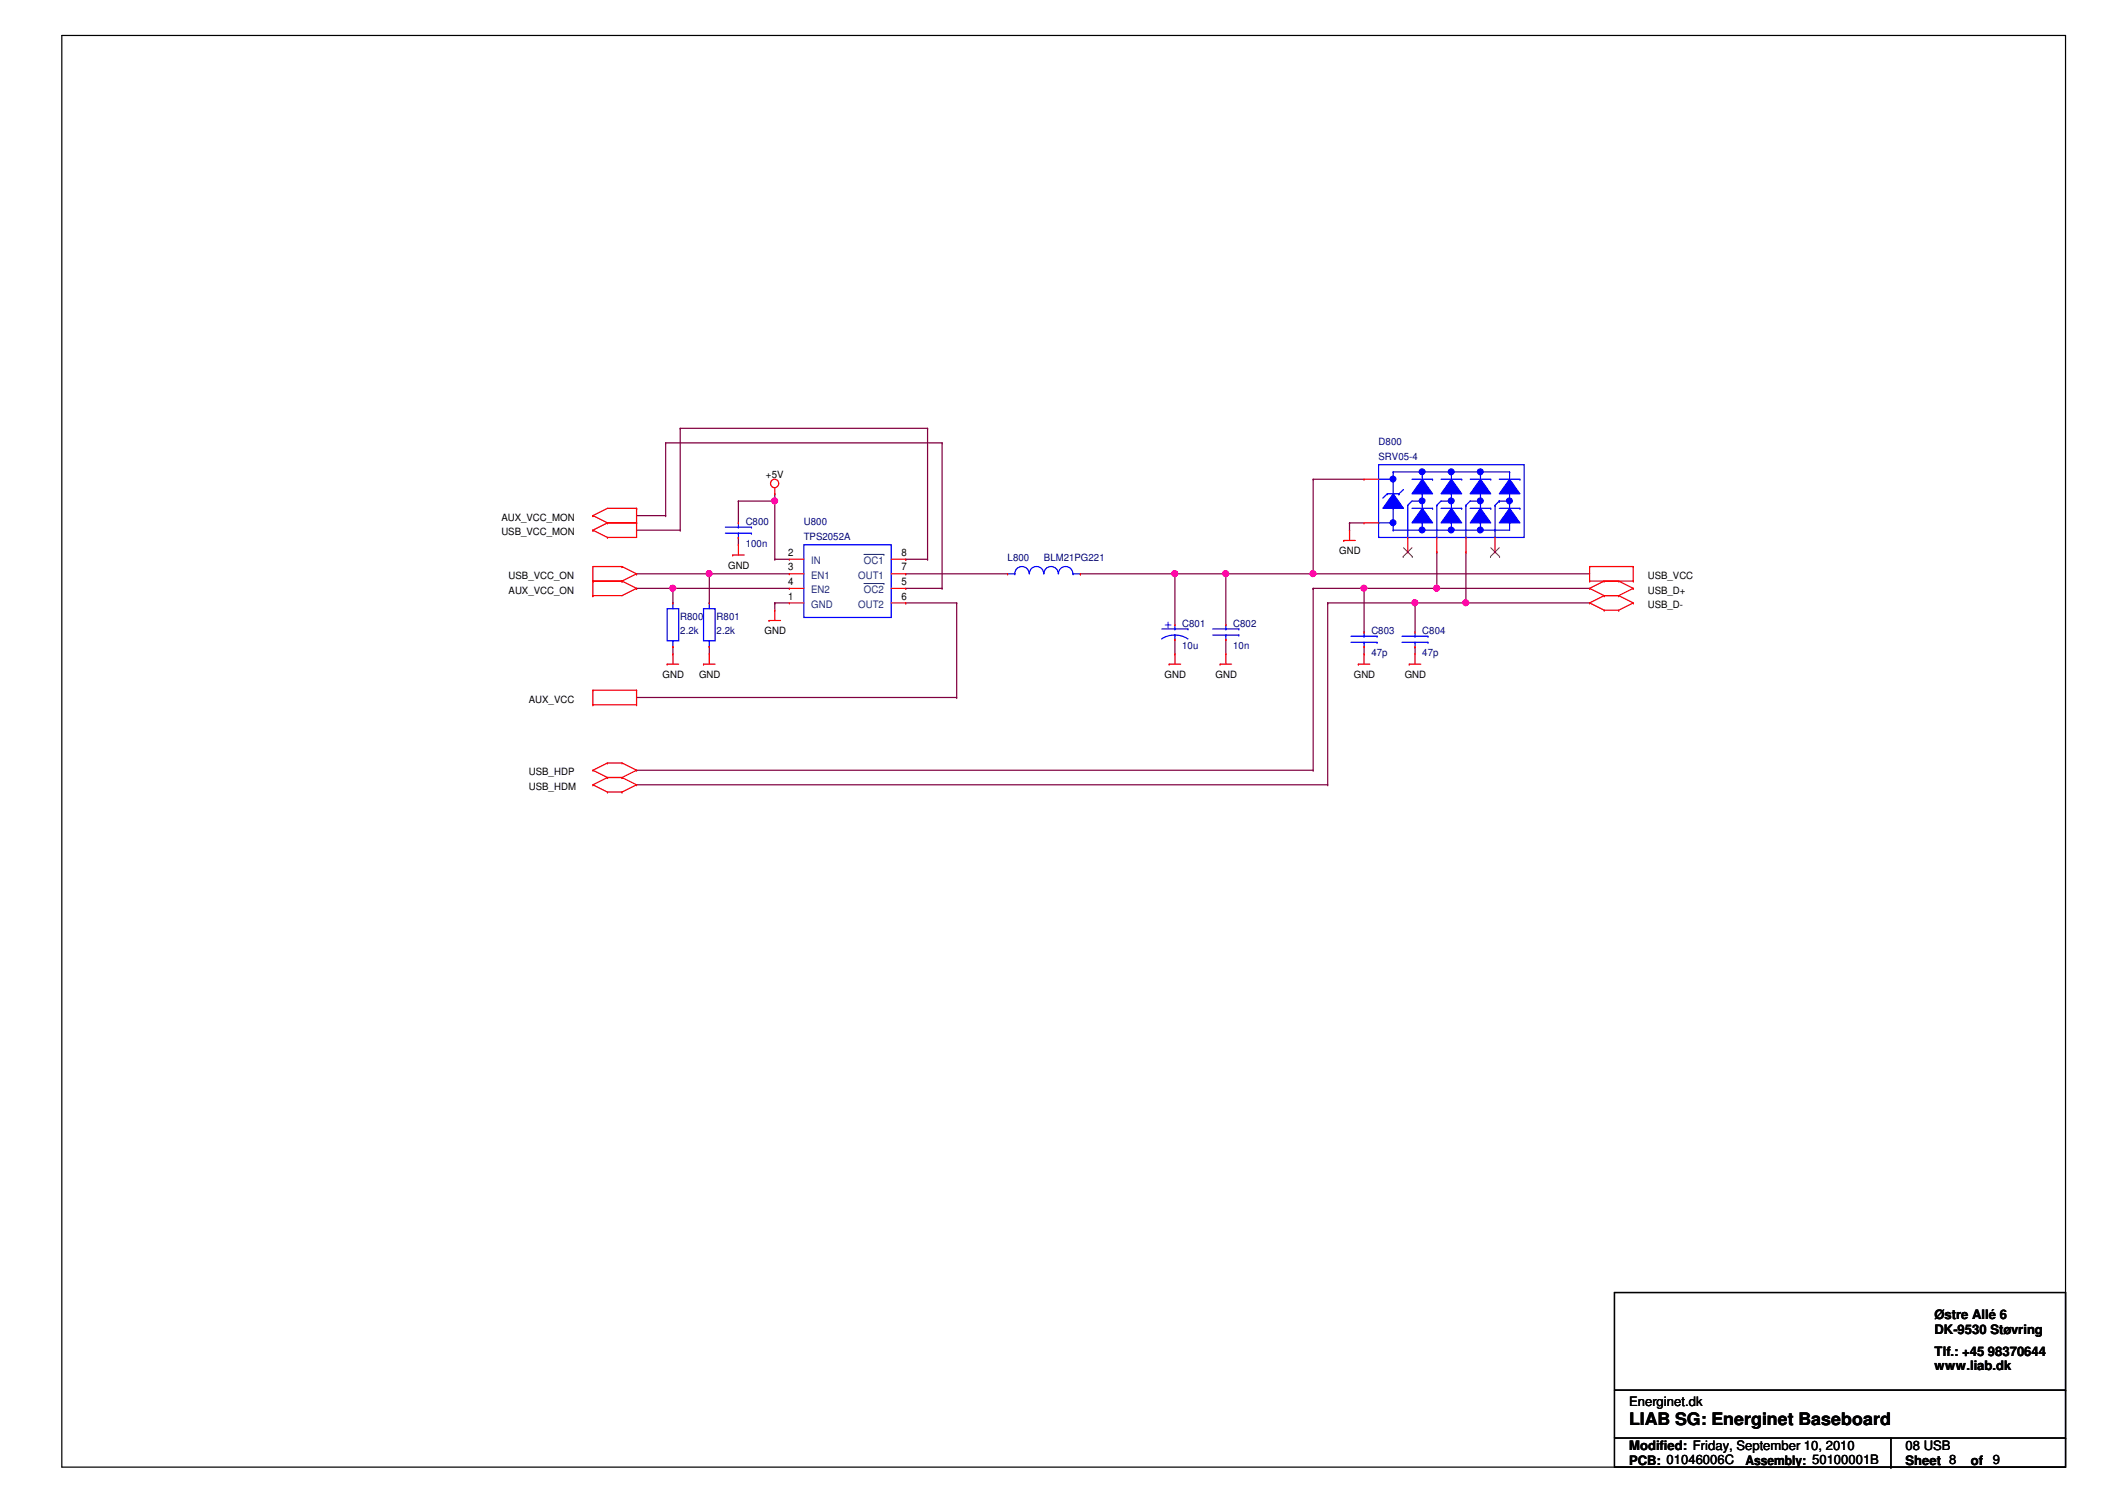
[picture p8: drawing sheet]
<svg xmlns="http://www.w3.org/2000/svg" width="297mm" height="210mm" viewBox="0 0 297 210" stroke-linecap="round" stroke-linejoin="round" font-family="sans-serif">
<path d="M8.6 5h279.9v199.9h-279.9z" fill="none" stroke="#000" stroke-width=".17"/>
<path d="M126.5 80.1h.1M126.5 80.1h14.2M150.9 80.1h.1M150.9 80.1h13.2M164.1 89.3h.1M164.1 80.1h.1M164.1 80.1v7.1M164.1 89.3v2M171.2 89.3h.1M171.2 89.3v2" fill="none" stroke="#800040" stroke-width=".17"/>
<circle cx="164.1" cy="80.1" r=".4" fill="#f0f"/>
<circle cx="164.1" cy="80.1" r=".4" fill="none" stroke="#f0f" stroke-width=".17"/>
<path d="M171.2 80.1h.1M171.2 80.1v7.1" fill="none" stroke="#800040" stroke-width=".17"/>
<circle cx="171.2" cy="80.1" r=".4" fill="#f0f"/>
<circle cx="171.2" cy="80.1" r=".4" fill="none" stroke="#f0f" stroke-width=".17"/>
<path d="M94 82.2h.1M94 82.2h16.2M99.1 80.1h.1M99.1 80.1h11.1M164.1 80.1h.1M164.1 80.1h7.1" fill="none" stroke="#800040" stroke-width=".17"/>
<circle cx="99" cy="80.1" r=".4" fill="#f0f"/>
<circle cx="99" cy="80.1" r=".4" fill="none" stroke="#f0f" stroke-width=".17"/>
<path d="M103.1 75.1h.1M103.1 70h.1M103.1 70v3M103.1 75.1v1M108.2 78.1h.1M108.2 70h.1M108.2 69h.1M108.2 78.1h2M108.2 69v9.1M108.2 84.2h.1M108.2 84.2v1M108.2 84.2h2" fill="none" stroke="#800040" stroke-width=".17"/>
<circle cx="108.2" cy="70" r=".4" fill="#f0f"/>
<circle cx="108.2" cy="70" r=".4" fill="none" stroke="#f0f" stroke-width=".17"/>
<path d="M103.1 70h.1M103.1 70h5.1M94 82.2h.1M94 82.2v2" fill="none" stroke="#800040" stroke-width=".17"/>
<circle cx="94" cy="82.1" r=".4" fill="#f0f"/>
<circle cx="94" cy="82.1" r=".4" fill="none" stroke="#f0f" stroke-width=".17"/>
<g fill="none" stroke="#800040" stroke-width=".17">
<path d="M183.4 66.9h.1M183.4 66.9v13.2M183.4 66.9h7.1M188.5 73h.1M188.5 73h2M188.5 73v1M200.7 77.1h.1M200.7 77.1v5.1h-10.2M204.7 77.1h.1M204.7 77.1v7.1h-7.1M88.9 80.1h.1M88.9 80.1h10.2"/>
<path d="M94 90.3h.1M94 90.3v1M99.1 80.1h.1M99.1 90.3h.1M99.1 80.1v4.1M99.1 90.3v1M171.2 80.1h.1M171.2 80.1h12.2M183.4 82.2h.1M183.4 80.1h.1M183.4 82.2v25.4M185.4 84.2h.1"/>
<path d="M185.4 84.2v25.4M190.5 82.2h.1M197.6 84.2h.1M88.9 107.6h94.5M88.9 109.6h96.5M183.4 107.6h.1M185.4 109.6h.1"/>
</g>
<circle cx="197.6" cy="84.2" r=".4" fill="#f0f"/>
<circle cx="197.6" cy="84.2" r=".4" fill="none" stroke="#f0f" stroke-width=".17"/>
<g fill="none" stroke="#800040" stroke-width=".17">
<path d="M95 59.8h.1M95 59.8v14.2M95 59.8h34.5M129.5 59.8h.1M129.5 59.8v18.3M88.9 74h6.1M88.9 72h4.1M93 72h.1M93 61.8h.1M93 61.8v10.2M93 61.8h38.6M95 74h.1"/>
<path d="M126.5 78.1h.1M126.5 78.1h3M129.5 78.1h.1M131.6 61.8h.1M131.6 61.8v20.4M88.9 82.2h.1M88.9 97.4h44.7M88.9 82.2h5.1M126.5 84.2h.1M126.5 82.2h.1M126.5 84.2h7.1M126.5 82.2h5.1"/>
<path d="M131.6 82.2h.1M133.6 97.4h.1M133.6 84.2h.1M133.6 84.2v13.2M190.5 90.3h.1M190.5 82.2h.1M190.5 82.2v6.1M190.5 90.3v1M197.6 90.3h.1M197.6 90.3v1"/>
</g>
<circle cx="190.5" cy="82.1" r=".4" fill="#f0f"/>
<circle cx="190.5" cy="82.1" r=".4" fill="none" stroke="#f0f" stroke-width=".17"/>
<path d="M183.4 82.2h.1M183.4 80.1h.1M183.4 82.2h7.1M183.4 80.1h38.6M185.4 84.2h.1M185.4 84.2h12.2M197.6 84.2h.1M197.6 84.2v4.1" fill="none" stroke="#800040" stroke-width=".17"/>
<circle cx="183.4" cy="80.1" r=".4" fill="#f0f"/>
<circle cx="183.4" cy="80.1" r=".4" fill="none" stroke="#f0f" stroke-width=".17"/>
<path d="M200.7 82.2h.1M200.7 82.2h21.3" fill="none" stroke="#800040" stroke-width=".17"/>
<circle cx="200.6" cy="82.1" r=".4" fill="#f0f"/>
<circle cx="200.6" cy="82.1" r=".4" fill="none" stroke="#f0f" stroke-width=".17"/>
<path d="M204.7 84.2h.1M204.7 84.2h17.3" fill="none" stroke="#800040" stroke-width=".17"/>
<circle cx="204.7" cy="84.2" r=".4" fill="#f0f"/>
<circle cx="204.7" cy="84.2" r=".4" fill="none" stroke="#f0f" stroke-width=".17"/>
<g fill="none" stroke="#f00" stroke-width=".17">
<path d="M82.8 74h.1M82.8 72h.1M82.8 74l2 1.1M82.8 72l2 1M84.8 75.1h.1M84.8 73h.1M84.8 73h4.1M84.8 73l-2 1M86.9 79.1h.1M86.9 79.1l2 1M86.9 79.1h-4.1v4.1M88.9 73h.1"/>
<path d="M88.9 71h.1M88.9 71v4.1h-4.1M88.9 71h-4.1l-2 1M102.3 77.5h.1M102.3 77.5h1.6M103.1 76.1h.1M103.1 73h.1M103.1 75.1h.1M103.1 76.1v1.4M108.2 69h.1M108.2 68.2v.8M187.7 75.5h.1"/>
<path d="M187.7 75.5h1.6M188.5 74h.1M188.5 74v1.5M222 79.1h.1M222 79.1h6.1M222 79.1v2.1M228.1 79.1h.1M228.1 79.1v2.1M82.8 81.2h.1M82.8 83.2h.1M82.8 98.4h.1M82.8 96.4h.1"/>
<path d="M82.8 81.2h4.1M82.8 96.4v2M82.8 98.4h6.1M82.8 96.4h6.1M86.9 81.2h.1M86.9 81.2l2 1M88.9 80.1h.1M88.9 82.2h.1M88.9 96.4h.1M88.9 98.4h.1M88.9 80.1l-2 1.1M88.9 96.4v2"/>
<path d="M88.9 82.2l-2 1h-4.1M93.2 92.8h.1M93.2 92.8h1.6M94 91.3h.1M94 91.3v1.5M98.3 92.8h.1M98.3 92.8h1.6M99.1 91.3h.1M99.1 91.3v1.5M107.4 86.7h.1M107.4 86.7h1.6M108.2 85.2h.1"/>
<path d="M108.2 85.2v1.5M163.3 92.8h.1M163.3 92.8h1.6M164.1 91.3h.1M164.1 91.3v1.5M170.4 92.8h.1M170.4 92.8h1.6M171.2 91.3h.1M171.2 91.3v1.5M189.7 92.8h.1M189.7 92.8h1.6M190.5 91.3h.1"/>
<path d="M190.5 88.3h.1M190.5 90.3h.1M190.5 91.3v1.5M196.8 92.8h.1M196.8 92.8h1.6M197.6 91.3h.1M197.6 91.3v1.5M222 81.2h.1M222 82.2h.1M222 84.2h.1M222 81.2h6.1M222 82.2l2 1"/>
<path d="M222 84.2l2 1M224 81.2h.1M224 83.2h.1M224 85.2h.1M224 83.2h2.1M224 81.2l-2 1M224 83.2l-2 1M224 85.2h2.1M226.1 81.2h.1M226.1 83.2h.1M226.1 85.2h.1M226.1 81.2l2 1"/>
<path d="M226.1 83.2l2 1M228.1 81.2h.1M228.1 82.2h.1M228.1 84.2h.1M228.1 82.2l-2 1M228.1 84.2l-2 1M82.8 107.6h.1M82.8 109.6h.1M82.8 107.6l2 1M82.8 109.6l2 1M84.8 108.6h.1M84.8 106.6h.1"/>
<path d="M84.8 110.6h.1M84.8 108.6h2.1M84.8 106.6l-2 1M84.8 106.6h2.1M84.8 110.6h2.1M84.8 108.6l-2 1M86.9 108.6h.1M86.9 106.6h.1M86.9 110.6h.1M86.9 106.6l2 1M86.9 108.6l2 1M88.9 107.6h.1"/>
<path d="M88.9 109.6h.1M88.9 107.6l-2 1M88.9 109.6l-2 1"/>
<circle cx="108.2" cy="67.5" r=".59"/>
</g>
<path d="M225.5 180.5h63v24.4h-63zM225.5 194.1h63M288.5 194.1h.1M225.5 200.8h63M264.1 204.9h.1M264.1 200.8v4.1M288.5 200.8h.1" fill="none" stroke="#000" stroke-width=".17"/>
<g fill="none" stroke="#00f" stroke-width=".17">
<path d="M101.3 74.5h3.6M101.3 73.6h3.6M103.1 73.6h.1M103.1 74.5h.1M103.1 73v.6M103.1 74.5v.6M104.9 74.5h.1M104.9 73.6h.1M193.8 69h.1M193.8 69l-.7 .6M193.8 69h1.6M194.6 71h.1"/>
<path d="M194.6 71v3M195.4 69h.1M196 68.4l-.6 .6M188.7 89.7h3.6M188.7 88.9h3.6M190.5 88.9h.1M190.5 89.7h.1M190.5 88.3v.6M190.5 89.7v.6M192.3 89.7h.1M192.3 88.9h.1"/>
</g>
<path d="M194.6 69l1.4 2h-2.9z" fill-rule="evenodd" fill="#00f"/>
<path d="M194.6 69l1.4 2h-2.9zM201.2 71h2.9M204.1 71h.1" fill="none" stroke="#00f" stroke-width=".17"/>
<path d="M202.7 71l1.4 2h-2.9z" fill-rule="evenodd" fill="#00f"/>
<path d="M202.7 71l1.4 2h-2.9zM206.8 73h.1M206.8 73v1" fill="none" stroke="#00f" stroke-width=".17"/>
<path d="M206.8 71l1.4 2h-2.9z" fill-rule="evenodd" fill="#00f"/>
<path d="M194.6 69h.1M194.6 65.9v3.1M206.8 71l1.4 2h-2.9zM206.8 69h.1M206.8 69v2" fill="none" stroke="#00f" stroke-width=".17"/>
<path d="M210.8 66.9l1.5 2.1h-2.9z" fill-rule="evenodd" fill="#00f"/>
<path d="M194.6 74h.1M209.4 71h2.9M210.8 66.9l1.5 2.1h-2.9zM210.8 73h.1M210.8 73v1h-16.2M212.3 71h.1" fill="none" stroke="#00f" stroke-width=".17"/>
<path d="M210.8 71l1.5 2h-2.9z" fill-rule="evenodd" fill="#00f"/>
<path d="M198.6 73h.1M198.6 73v1M209.4 66.9h2.9M210.8 71l1.5 2h-2.9zM210.8 69h.1M210.8 65.9h.1M210.8 65.9v1M210.8 69v2M212.3 66.9h.1" fill="none" stroke="#00f" stroke-width=".17"/>
<path d="M198.6 71l1.5 2h-2.9z" fill-rule="evenodd" fill="#00f"/>
<g fill="none" stroke="#00f" stroke-width=".17">
<path d="M192.5 64.9h20.3v10.2h-20.3zM194.6 65.9h.1M194.6 65.9h16.2M197.2 71h2.9M198.6 71l1.5 2h-2.9zM200.1 71h.1M202.7 73h.1M202.7 73v1M204.7 75.1h.1M204.7 70.6h.1M204.7 70.6v4.5M205.3 71h2.9"/>
<path d="M206.8 70h.1M206.8 70h-1.5l-.6 .6M208.2 71h.1M208.8 74h.1M208.8 70.6h.1M208.8 70.6v4.5M209.4 70h.1M209.4 70h1.4M209.4 70l-.6 .6"/>
</g>
<circle cx="202.7" cy="74" r=".4" fill="#00f"/>
<circle cx="202.7" cy="74" r=".4" fill="none" stroke="#00f" stroke-width=".17"/>
<circle cx="206.7" cy="74" r=".4" fill="#00f"/>
<circle cx="206.7" cy="74" r=".4" fill="none" stroke="#00f" stroke-width=".17"/>
<circle cx="198.6" cy="74" r=".4" fill="#00f"/>
<g fill="none" stroke="#00f" stroke-width=".17">
<path d="M192.5 66.9h2.1M192.5 73h2.1M194.6 66.9h.1M194.6 73h.1"/>
<circle cx="198.6" cy="74" r=".4"/>
</g>
<circle cx="194.5" cy="73" r=".4" fill="#00f"/>
<circle cx="194.5" cy="73" r=".4" fill="none" stroke="#00f" stroke-width=".17"/>
<circle cx="206.7" cy="70" r=".4" fill="#00f"/>
<circle cx="206.7" cy="70" r=".4" fill="none" stroke="#00f" stroke-width=".17"/>
<circle cx="210.8" cy="70" r=".4" fill="#00f"/>
<g fill="none" stroke="#00f" stroke-width=".17">
<path d="M206.8 65.9h.1M206.8 65.9v1"/>
<circle cx="210.8" cy="70" r=".4"/>
</g>
<path d="M206.8 66.9l1.4 2.1h-2.9z" fill-rule="evenodd" fill="#00f"/>
<path d="M200.7 75.1h.1M200.7 70.6h.1M200.7 70.6v4.5M201.2 66.9h2.9M202.7 70h.1M202.7 70h-1.5l-.5 .6M204.1 66.9h.1M205.3 66.9h2.9M206.8 66.9l1.4 2.1h-2.9zM208.2 66.9h.1" fill="none" stroke="#00f" stroke-width=".17"/>
<circle cx="202.7" cy="70" r=".4" fill="#00f"/>
<g fill="none" stroke="#00f" stroke-width=".17">
<path d="M202.7 69h.1M202.7 65.9h.1M202.7 65.9v1M202.7 69v2"/>
<circle cx="202.7" cy="70" r=".4"/>
</g>
<path d="M202.7 66.9l1.4 2.1h-2.9z" fill-rule="evenodd" fill="#00f"/>
<path d="M196.6 75.1h.1M196.6 70.6h.1M196.6 70.6v4.5M197.2 66.9h2.9M198.6 70h.1M198.6 70h-1.4l-.6 .6M200.1 66.9h.1M202.7 66.9l1.4 2.1h-2.9z" fill="none" stroke="#00f" stroke-width=".17"/>
<circle cx="198.6" cy="70" r=".4" fill="#00f"/>
<g fill="none" stroke="#00f" stroke-width=".17">
<path d="M198.6 69h.1M198.6 65.9h.1M198.6 65.9v1M198.6 69v2"/>
<circle cx="198.6" cy="70" r=".4"/>
</g>
<path d="M198.6 66.9l1.5 2.1h-2.9z" fill-rule="evenodd" fill="#00f"/>
<path d="M198.6 66.9l1.5 2.1h-2.9z" fill="none" stroke="#00f" stroke-width=".17"/>
<circle cx="206.7" cy="65.9" r=".4" fill="#00f"/>
<circle cx="206.7" cy="65.9" r=".4" fill="none" stroke="#00f" stroke-width=".17"/>
<circle cx="202.7" cy="65.9" r=".4" fill="#00f"/>
<circle cx="202.7" cy="65.9" r=".4" fill="none" stroke="#00f" stroke-width=".17"/>
<circle cx="198.6" cy="65.9" r=".4" fill="#00f"/>
<circle cx="198.6" cy="65.9" r=".4" fill="none" stroke="#00f" stroke-width=".17"/>
<circle cx="194.5" cy="66.9" r=".4" fill="#00f"/>
<g fill="none" stroke="#00f" stroke-width=".17">
<path d="M112.3 76.1h12.2v10.1h-12.2zM93.2 85h1.6v4.5h-1.6zM94 89.5h.1M94 84.2h.1M94 84.2v.8M94 89.5v.8M98.3 85h1.6v4.5h-1.6zM99.1 89.5h.1M99.1 84.2h.1M99.1 84.2v.8M99.1 89.5v.8M140.7 80.1h1"/>
<path d="M141.7 80.1a1 1 0 0 1 1-1 1 1 0 0 1 1 1M141.7 80.1h.1M143.8 80.1a1 1 0 0 1 1-1 1 1 0 0 1 .9 1M145.8 80.1a1 1 0 0 1 1-1 1 1 0 0 1 1 1M147.8 80.1a1 1 0 0 1 1-1 1 1 0 0 1 1 1M149.9 80.1h.1M149.9 80.1h1M162.3 87.8h3.6M164.1 88.7h.1M164.1 87.8h.1M164.1 88.7l1.1 .2 .7 .3M164.1 88.7l-1.2 .2-.7 .3"/>
<path d="M164.1 87.2v.6M164.1 88.7v.6M165.9 87.8h.1M169.4 87.8h3.6M169.4 88.7h3.6M171.2 87.8h.1M171.2 88.7h.1M171.2 87.2v.6M171.2 88.7v.6M173 88.7h.1M173 87.8h.1M195.8 89.7h3.6"/>
<path d="M195.8 88.9h3.6M197.6 88.9h.1M197.6 89.7h.1M197.6 88.3v.6M197.6 89.7v.6M199.4 89.7h.1M199.4 88.9h.1"/>
<circle cx="194.5" cy="66.9" r=".4"/>
</g>
<g fill="none" stroke="#f00" stroke-width=".17">
<path d="M110.2 78.1h.1M110.2 78.1h2.1M124.5 78.1h2M126.5 78.1h.1M190.5 73h.1M190.5 66.9h.1M190.5 73h2M190.5 66.9h2M196.6 77.1h.1M196.6 75.1v2M200.7 77.1h.1M200.7 75.1v2"/>
<path d="M204.7 77.1h.1M204.7 75.1v2M208.8 77.1h.1M208.8 75.1v2M94 90.3h.1M94 84.2h.1M99.1 90.3h.1M99.1 84.2h.1M110.2 84.2h.1M110.2 80.1h.1M110.2 82.2h.1M110.2 84.2h2.1"/>
<path d="M110.2 80.1h2.1M110.2 82.2h2.1M124.5 84.2h2M124.5 80.1h2M124.5 82.2h2M126.5 82.2h.1M126.5 84.2h.1M126.5 80.1h.1M140.7 80.1h.1M150.9 80.1h.1M164.1 87.2h.1M164.1 89.3h.1"/>
<path d="M171.2 87.2h.1M171.2 89.3h.1M197.6 88.3h.1M197.6 90.3h.1"/>
</g>
<path d="M196 77.7h.1M196 76.5l1.2 1.2M197.2 76.5l-1.2 1.2M197.2 77.7h.1M208.1 77.7h.1M208.2 76.5l1.2 1.2M209.4 76.5l-1.3 1.2M209.4 77.7h.1" fill="none" stroke="#804000" stroke-width=".14"/>
<path d="M120.6 77.4h2.8M123.4 77.4h.1M120.6 81.5h2.8M123.4 81.5h.1" fill="none" stroke="#004080" stroke-width=".14"/>
<circle cx="164.1" cy="80.1" r=".4" fill="#f0f"/>
<circle cx="164.1" cy="80.1" r=".4" fill="none" stroke="#f0f" stroke-width=".17"/>
<circle cx="171.2" cy="80.1" r=".4" fill="#f0f"/>
<circle cx="171.2" cy="80.1" r=".4" fill="none" stroke="#f0f" stroke-width=".17"/>
<circle cx="99" cy="80.1" r=".4" fill="#f0f"/>
<circle cx="99" cy="80.1" r=".4" fill="none" stroke="#f0f" stroke-width=".17"/>
<circle cx="108.2" cy="70" r=".4" fill="#f0f"/>
<circle cx="108.2" cy="70" r=".4" fill="none" stroke="#f0f" stroke-width=".17"/>
<circle cx="94" cy="82.1" r=".4" fill="#f0f"/>
<circle cx="94" cy="82.1" r=".4" fill="none" stroke="#f0f" stroke-width=".17"/>
<circle cx="197.6" cy="84.2" r=".4" fill="#f0f"/>
<circle cx="197.6" cy="84.2" r=".4" fill="none" stroke="#f0f" stroke-width=".17"/>
<circle cx="190.5" cy="82.1" r=".4" fill="#f0f"/>
<circle cx="190.5" cy="82.1" r=".4" fill="none" stroke="#f0f" stroke-width=".17"/>
<circle cx="183.4" cy="80.1" r=".4" fill="#f0f"/>
<circle cx="183.4" cy="80.1" r=".4" fill="none" stroke="#f0f" stroke-width=".17"/>
<circle cx="200.6" cy="82.1" r=".4" fill="#f0f"/>
<circle cx="200.6" cy="82.1" r=".4" fill="none" stroke="#f0f" stroke-width=".17"/>
<circle cx="204.7" cy="84.2" r=".4" fill="#f0f"/>
<circle cx="204.7" cy="84.2" r=".4" fill="none" stroke="#f0f" stroke-width=".17"/>
<text font-size="2.4" x="227.5" y="199">LIAB SG: Energinet Baseboard</text>
<text font-size="1.8" fill="#00f" x="162.6" y="87.7">+</text>
<g font-size="1.8">
<text x="270.2" y="184.2">Østre Allé 6</text>
<text x="270.2" y="186.3">DK-9530 Støvring</text>
<text x="270.2" y="189.3">Tlf.: +45 98370644</text>
<text x="270.2" y="191.3">www.liab.dk</text>
<text x="227.5" y="196.4">Energinet.dk</text>
<text x="227.5" y="202.5">Modified: Friday, September 10, 2010</text>
<text x="266.1" y="202.5">08 USB</text>
<text x="227.5" y="204.6">PCB: 01046006C</text>
<text x="243.8" y="204.6">Assembly: 50100001B</text>
<text x="266.1" y="204.6">Sheet 8</text>
<text x="275.2" y="204.6">of</text>
<text x="278.3" y="204.5">9</text>
</g>
<g font-size="1.4" fill="#000080">
<text x="192.5" y="62.1">D800</text>
<text x="192.5" y="64.2">SRV05-4</text>
<text x="104.1" y="73.3">C800</text>
<text x="104.1" y="76.4">100n</text>
<text x="112.3" y="73.3">U800</text>
<text x="112.3" y="75.4">TPS2052A</text>
<text x="140.7" y="78.4">L800</text>
<text x="145.8" y="78.4">BLM21PG221</text>
<text x="95" y="86.5">R800</text>
<text x="95" y="88.6">2.2k</text>
<text x="100.1" y="86.5">R801</text>
<text x="100.1" y="88.6">2.2k</text>
<text x="165.1" y="87.5">C801</text>
<text x="172.2" y="87.5">C802</text>
<text x="191.5" y="88.6">C803</text>
<text x="198.6" y="88.6">C804</text>
<text x="165.1" y="90.6">10u</text>
<text x="172.2" y="90.6">10n</text>
<text x="191.5" y="91.6">47p</text>
<text x="198.6" y="91.6">47p</text>
</g>
<g font-size="1.4">
<text x="107" y="66.8">+5V</text>
<text x="70" y="74.8">USB_VCC_MON</text>
<text x="70" y="72.7">AUX_VCC_MON</text>
<text x="110.1" y="77.6">2</text>
<text x="125.9" y="77.6">8</text>
<text x="187" y="77.4">GND</text>
<text x="71" y="80.9">USB_VCC_ON</text>
<text x="71" y="82.9">AUX_VCC_ON</text>
<text x="101.7" y="79.4">GND</text>
<text x="110.1" y="83.7">1</text>
<text x="110.1" y="79.7">3</text>
<text x="110.1" y="81.7">4</text>
<text x="125.9" y="81.7">5</text>
<text x="125.9" y="83.7">6</text>
<text x="125.9" y="79.7">7</text>
<text x="230.1" y="80.9">USB_VCC</text>
<text x="230.1" y="82.9">USB_D+</text>
<text x="106.8" y="88.6">GND</text>
<text x="230.1" y="84.9">USB_D-</text>
<text x="92.5" y="94.7">GND</text>
<text x="97.6" y="94.7">GND</text>
<text x="162.6" y="94.7">GND</text>
<text x="169.8" y="94.7">GND</text>
<text x="189.1" y="94.7">GND</text>
<text x="196.2" y="94.7">GND</text>
<text x="73.9" y="98.1">AUX_VCC</text>
<text x="73.9" y="108.3">USB_HDP</text>
<text x="73.9" y="110.3">USB_HDM</text>
</g>
<g font-size="1.4" fill="#004080">
<text x="113.3" y="78.8">IN</text>
<text x="113.3" y="80.8">EN1</text>
<text x="113.3" y="82.8">EN2</text>
<text x="119.8" y="80.8">OUT1</text>
<text x="120.6" y="82.8">OC2</text>
<text x="120.6" y="78.8">OC1</text>
<text x="113.3" y="84.9">GND</text>
<text x="119.8" y="84.9">OUT2</text>
</g>
</svg>
